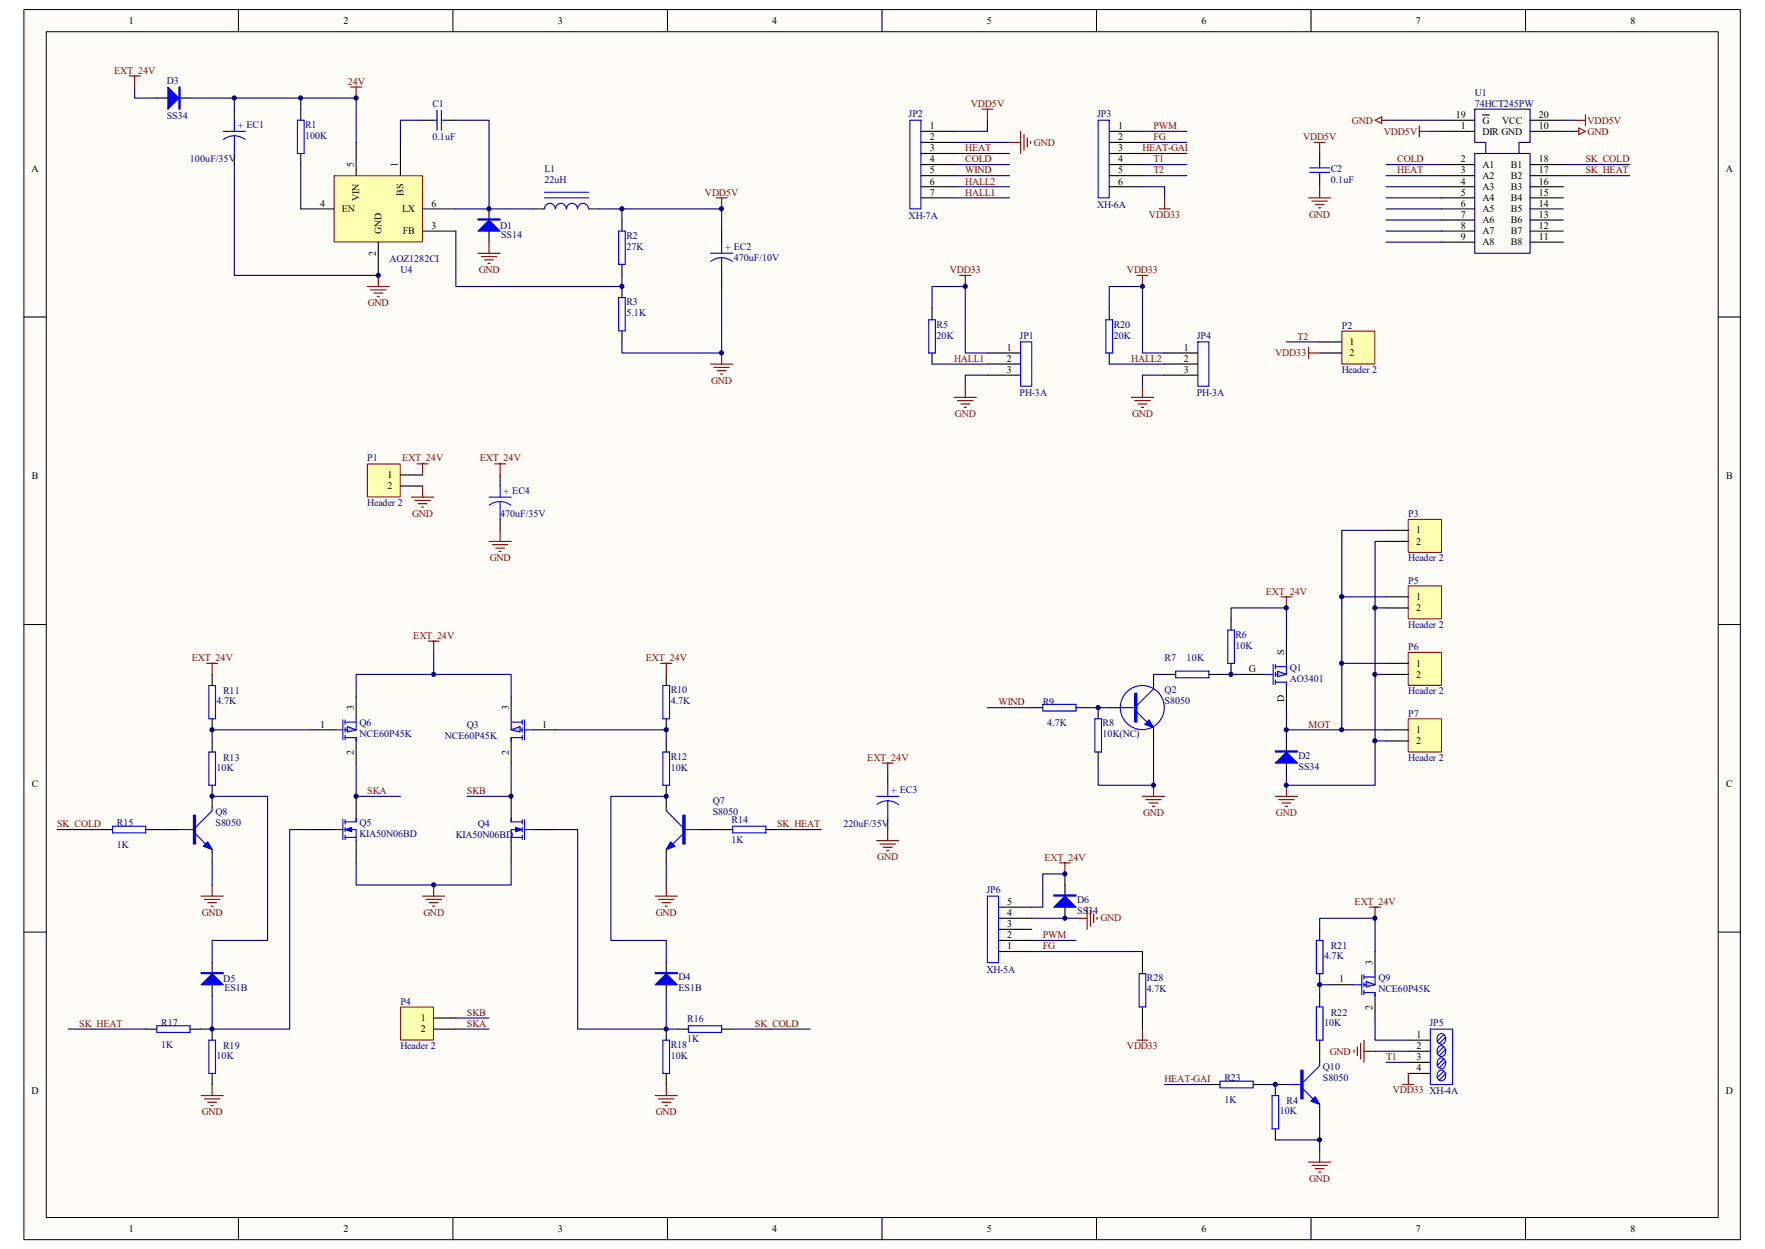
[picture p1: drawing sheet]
<svg xmlns="http://www.w3.org/2000/svg" width="297mm" height="210mm" viewBox="0 0 297 210" stroke-linecap="round" stroke-linejoin="round" font-family="sans-serif">
<path d="M4.1 1.7h288.8v206.7h-288.8z" fill="#fffcf8"/>
<path d="M4 1.6h288.9v206.8h-288.9z" fill="none" stroke="#000" stroke-width=".17"/>
<path d="M7.8 5.4h281.3v199.3h-281.3z" fill="#fffcf8"/>
<g fill="none" stroke="#000" stroke-width=".17">
<path d="M7.8 5.3h281.3v199.4h-281.3zM40.1 1.6v3.7M76.2 1.6v3.7M112.3 1.6v3.7M148.4 1.6v3.7M184.5 1.6v3.7M220.6 1.6v3.7M256.7 1.6v3.7M4 53.3h3.7M289.2 53.3h3.7M4 105h3.7M289.2 105h3.7"/>
<path d="M4 156.7h3.7M289.2 156.7h3.7M40.1 204.7v3.7M76.2 204.7v3.7M112.3 204.7v3.7M148.4 204.7v3.7M184.5 204.7v3.7M220.6 204.7v3.7M256.7 204.7v3.7"/>
</g>
<path d="M52.5 139.5h3.7M59.9 133.9v3.7M86 133.9v3.7M89.7 139.5h3.8M59.9 141.4v3.7M86 141.4v3.7" fill="none" stroke="#000" stroke-width=".19"/>
<g fill="none" stroke="#00f" stroke-width=".19">
<path d="M56.2 139.5h1.5M57.7 137.8v3.4M58.1 139.5h1.8v1.9M58.1 137.8v.8M58.1 139.1v.8M59.9 137.6v.6h-1.8M86 137.6v.6h1.9M87.9 139.5h-1.9v1.9M87.9 137.8v.8M87.9 139.1v.8M88.3 139.5h1.4M88.3 137.8v3.4"/>
<path d="M58.1 140.8h1.8M58.1 140.4v.8M86 140.8h1.9M87.9 140.4v.8"/>
</g>
<g fill="#00f" stroke="#00f" stroke-width=".17">
<path d="M58.1 139.5l1.1-.4v.8z"/>
<path d="M86.8 139.1l1.1 .4-1.1 .4z"/>
</g>
<path d="M59.9 117.1v-3.7h26.1v3.7" fill="none" stroke="#000080" stroke-width=".19"/>
<path d="M72 107.8h1.9M73 107.8v1.9M71.1 150.7h3.7M71.7 151.2h2.6M72.2 151.8h1.5M72.8 152.4h.4M73 148.8v1.9" fill="none" stroke="#800000" stroke-width=".19"/>
<path d="M61.8 78.1h5.6v5.5h-5.6z" fill="#ffffb0"/>
<path d="M61.8 78h5.6v5.6h-5.6z" fill="none" stroke="#800000" stroke-width=".17"/>
<path d="M67.4 79.9h3.7M84.2 79.9v1.8M67.4 81.7h3.7M84.2 87.3v1.9" fill="none" stroke="#000" stroke-width=".19"/>
<g fill="none" stroke="#800000" stroke-width=".19">
<path d="M70.2 78h1.8M71.1 78v1.9M83.2 78h1.9M84.2 78v1.9M69.2 83.6h3.8M69.8 84.1h2.6M70.4 84.7h1.5M70.9 85.3h.4M71.1 81.7v1.9M82.3 91h3.7M82.9 91.6h2.6M83.4 92.2h1.5"/>
<path d="M84 92.7h.3M84.2 89.2v1.8"/>
</g>
<path d="M73 109.7v3.7" fill="none" stroke="#000080" stroke-width=".19"/>
<path d="M82.3 83.6h3.7M84.2 84.3l1.1 .3 .7 .4M84.2 84.3l-.8 .1-1.1 .5M84.2 81.7v1.9M84.2 84.3v3" fill="none" stroke="#00f" stroke-width=".19"/>
<path d="M67.4 169.4h5.5v5.5h-5.5z" fill="#ffffb0"/>
<path d="M67.4 169.3h5.5v5.6h-5.5z" fill="none" stroke="#800000" stroke-width=".17"/>
<path d="M26.4 16.5h1.8M30.1 16.5h1.9M73 171.2h3.7M73 173h3.7" fill="none" stroke="#000" stroke-width=".19"/>
<path d="M76.7 171.2h5.6M76.7 173h5.6" fill="none" stroke="#000080" stroke-width=".19"/>
<g fill="#00f" stroke="#00f" stroke-width=".19">
<path d="M28.2 14.6l1.9 1.9-1.9 1.9z"/>
<path d="M30.1 14.6h.2v3.8h-.2z" fill-rule="evenodd"/>
</g>
<path d="M56.3 29.6h14.8v11.1h-14.8z" fill="#ffffb0"/>
<path d="M56.2 29.5h14.9v11.2h-14.9z" fill="none" stroke="#800000" stroke-width=".17"/>
<g fill="none" stroke="#000" stroke-width=".19">
<path d="M39.4 18.4v1.8M50.6 18.4v1.8M39.4 25.8v1.9M50.6 35.1h5.6M50.6 25.8v1.9M59.9 23.9v5.6M67.4 23.9v5.6M71.1 35.1h5.6M71.1 38.9h5.6M71.1 20.2h1.9M74.8 20.2h1.9M82.3 35.1v1.9"/>
<path d="M82.3 38.9v1.8M89.7 35.1h1.9M99.1 35.1h1.8M104.7 37v1.9M121.4 38.9v1.8M63.7 40.7v5.6M104.7 44.4v1.9M104.7 48.2v1.8M104.7 55.6v1.9M121.4 46.3v1.9M59.9 117.1v3.8M52.5 122.7h3.7"/>
<path d="M59.9 124.6v3.7"/>
</g>
<g fill="none" stroke="#00f" stroke-width=".19">
<path d="M73.5 18.5v3.4M74.3 18.5v3.4M37.6 22.1h3.7M39.4 22.8l1.2 .3 .6 .4M39.4 22.8l-.8 .1-1 .5M39.4 20.2v1.9M39.4 22.8v3M50.1 20.2h1.1v5.6h-1.1zM73 20.2h.5M74.3 20.2h.5M91.6 35.1a.91 .91 0 0 1 .9-.9 .91 .91 0 0 1 .9 .9M91.6 33.3h7.5"/>
<path d="M91.6 32.3h7.5M93.5 35.1a.9 .9 0 0 1 .9-.9 .9 .9 0 0 1 .9 .9M95.3 35.1a.91 .91 0 0 1 1-.9 .91 .91 0 0 1 .9 .9M97.2 35.1a.91 .91 0 0 1 .9-.9 .91 .91 0 0 1 .9 .9M104.1 38.9h1.1v5.5h-1.1zM104.1 50h1.1v5.6h-1.1zM119.6 42.6h3.7M121.4 43.3l1.2 .3 .6 .4M121.4 43.3l-.8 .1-1 .5M121.4 40.7v1.9M121.4 43.3v3M56.2 122.7h1.5"/>
<path d="M57.7 121v3.4M58.1 124h1.8v.6M58.1 121.4h1.8M58.1 121v.8M58.1 122.3v.8M58.1 123.7v.7M59.9 120.9v1.8h-1.8"/>
</g>
<g fill="none" stroke="#000080" stroke-width=".19">
<path d="M22.7 14.6v1.9h3.7M32 16.5h7.4v1.9M39.4 16.5h20.5v7.4M50.6 16.5v1.9M39.4 27.7v18.6h24.3M50.6 27.7v7.4M71.1 20.2h-3.7v3.7M76.7 20.2h5.6v14.9M76.7 38.9v9.3h28v-1.9M76.7 35.1h13M100.9 35.1h3.8v1.9M104.7 35.1h16.7v3.8"/>
<path d="M121.4 48.2v11.2h-16.7v-1.9"/>
</g>
<g fill="#00f" stroke="#00f" stroke-width=".19">
<path d="M80.4 38.9l1.9-1.9 1.9 1.9z"/>
<path d="M80.4 36.8h3.8v.2h-3.8z" fill-rule="evenodd"/>
</g>
<g fill="none" stroke="#800000" stroke-width=".19">
<path d="M21.7 12.8h1.9M22.7 12.8v1.8M59 14.6h1.9M59.9 14.6v1.9M120.5 33.3h1.9M121.4 33.3v1.8M61.8 48.2h3.7M62.4 48.7h2.6M62.9 49.3h1.5M63.5 49.9h.3M63.7 46.3v1.9M80.4 42.6h3.8"/>
<path d="M81 43.1h2.6M81.5 43.7h1.5M82.1 44.3h.4M82.3 40.7v1.9M121.4 59.4v1.8M119.6 61.2h3.7M120.1 61.8h2.6M120.7 62.3h1.5M121.2 62.9h.4"/>
</g>
<path d="M58.4 122.2l1.5 .5-1.5 .4z" fill="#c0c0c0" stroke="#00f" stroke-width=".19"/>
<path d="M86 117.1v3.8M86 124.6v3.7M89.7 122.7h3.8" fill="none" stroke="#000" stroke-width=".19"/>
<path d="M86 120.9v1.8h1.9M86 121.4h1.9M87.9 124h-1.9v.6M87.9 121v.8M87.9 122.3v.8M87.9 123.7v.7M88.3 122.7h1.4M88.3 121v3.4" fill="none" stroke="#00f" stroke-width=".19"/>
<path d="M86 122.7l1.5-.5v.9z" fill="#c0c0c0" stroke="#00f" stroke-width=".19"/>
<g fill="none" stroke="#000080" stroke-width=".19">
<path d="M248.2 18.4h9.3v5.5h-1.9v1.9h1.9v16.8h-9.3v-16.8h1.8v-1.9h-1.8zM233.3 37h9.3M233.3 38.9h9.3M233.3 20.2h9.3M233.3 35.1h9.3M233.3 33.3h9.3M233.3 31.4h9.3M233.3 29.5h9.3M233.3 27.7h9.3M240.7 22.1h1.9M250 25.8h5.6M263.1 20.2h1.8"/>
<path d="M263.1 22.1h1.8M263.1 29.5h11.2M263.1 27.7h11.2M233.3 40.7h9.3M166.2 119h7.4M182.9 119h3.8M194.1 113.4h1.9M205.3 113.4h3.7M216.5 119v5.6M9.6 139.5h7.5M26.4 139.5h1.8M35.7 133.9h9.3v24.2h-9.3v3.8"/>
<path d="M52.5 122.7h-16.8v1.9M52.5 139.5h-3.8v33.5h-13M59.9 128.3v5.6h7.5M86 128.3v5.6h-7.4M93.5 122.7h18.6v1.9M93.5 139.5h3.7v33.5h14.9M112.1 133.9h-9.3v24.2h9.3v3.8M119.6 139.5h1.8M130.7 139.5h7.5M35.7 145.1v3.7M59.9 145.1v3.7h26.1v-3.7M112.1 145.1v3.7"/>
<path d="M11.5 173h13M35.7 167.4v5.6h-1.9M112.1 167.4v5.6h1.9M123.3 173h13"/>
</g>
<g fill="none" stroke="#800000" stroke-width=".19">
<path d="M266.8 19.3v1.9M220.2 33.3h3.7M220.8 33.8h2.6M221.1 23.9h1.9M221.3 34.4h1.5M221.9 34.9h.4M222.1 23.9v1.9M222.1 31.4v1.9M231.4 20.2l1.1-.5v1.1zM232.5 20.2h.8M238.8 22.1h1.9M238.8 21.2v1.8"/>
<path d="M264.9 20.2h1.9M264.9 22.1h.8M265.7 21.5l1.1 .6-1.1 .5zM34.8 111.5h1.8M35.7 111.5v1.9M111.2 111.5h1.8M112.1 111.5v1.9M192.3 133.9h3.7M192.8 134.5h2.6M193.4 135h1.5M193.9 135.6h.4M194.1 132v1.9"/>
<path d="M214.6 133.9h3.7M215.2 134.5h2.6M215.7 135h1.5M216.3 135.6h.4M216.5 132v1.9M33.8 150.7h3.8M34.4 151.2h2.6M35 151.8h1.4M35.5 152.4h.4M35.7 148.8v1.9M110.2 150.7h3.8M110.8 151.2h2.6"/>
<path d="M111.4 151.8h1.5M111.9 152.4h.4M112.1 148.8v1.9M33.8 184.2h3.8M34.4 184.8h2.6M35 185.3h1.4M35.5 185.9h.4M35.7 182.4v1.8M110.2 184.2h3.8M110.8 184.8h2.6M111.4 185.3h1.5M111.9 185.9h.4"/>
<path d="M112.1 182.4v1.8"/>
</g>
<g fill="none" stroke="#000" stroke-width=".19">
<path d="M249.5 19.3h1.1M222.1 25.8v1.9M222.1 29.5v1.9M242.6 22.1h5.6M242.6 27.7h5.6M242.6 29.5h5.6M242.6 31.4h5.6M242.6 33.3h5.6M242.6 35.1h5.6M242.6 37h5.6M242.6 38.9h5.6M242.6 20.2h5.6"/>
<path d="M257.5 22.1h5.6M257.5 27.7h5.6M257.5 29.5h5.6M257.5 31.4h5.6M257.5 33.3h5.6M257.5 35.1h5.6M257.5 37h5.6M257.5 38.9h5.6M257.5 20.2h5.6M242.6 40.7h5.6M257.5 40.7h5.6M35.7 113.4v1.9"/>
<path d="M112.1 113.4v1.9M173.6 119h1.9M181.1 119h1.8M184.8 119v1.9M186.7 119h1.8M194.1 113.4v1.9M196 113.4h1.8M203.4 113.4h1.9M207.2 104.1v1.8M207.2 111.5v1.9M209 113.4h3.8M216.5 107.8v3.7"/>
<path d="M216.5 115.3v3.7M17.1 139.5h1.8M24.5 139.5h1.9M28.2 139.5h1.9M35.7 120.9v1.8M35.7 124.6v1.8M35.7 132v3.8M112.1 120.9v1.8M112.1 124.6v1.8M112.1 132v3.8M117.7 139.5h1.9M121.4 139.5h1.9"/>
<path d="M128.9 139.5h1.8M184.8 126.4v1.9M194.1 122.7v1.9M216.5 124.6v1.8M216.5 128.3v1.9M35.7 143.2v1.9M112.1 143.2v1.9M24.5 173h1.9M32 173h1.8M35.7 161.9v1.8M35.7 165.6v1.8M35.7 173v1.9"/>
<path d="M112.1 161.9v1.8M112.1 165.6v1.8M112.1 173v1.9M114 173h1.8M121.4 173h1.9M35.7 180.5v1.9M112.1 180.5v1.9"/>
</g>
<g fill="none" stroke="#00f" stroke-width=".19">
<path d="M220.4 29h3.3M220.4 28.2h3.3M222.1 27.7v.5M222.1 29v.5M35.1 115.3h1.2v5.6h-1.2zM111.6 115.3h1.1v5.6h-1.1zM175.5 118.4h5.6v1.2h-5.6zM188.5 119h2.8M191.3 119.7l1.7 1.7M194.1 115.3v.5l-2.8 2.8M197.8 112.8h5.6v1.2h-5.6zM206.6 105.9h1.1v5.6h-1.1z"/>
<path d="M212.8 113.4h1.4M214.2 111.7v3.4M214.6 114.7h1.9v.6M214.6 112.1h1.9M214.6 111.7v.8M214.6 113v.8M214.6 114.3v.8M216.5 111.5v1.9h-1.9M18.9 138.9h5.6v1.2h-5.6zM30.1 139.5h2.8M35.1 126.4h1.2v5.6h-1.2zM35.7 135.8v.5l-2.8 2.8"/>
<path d="M111.6 126.4h1.1v5.6h-1.1zM112.1 135.8v.5l2.8 2.8M114.9 139.5h2.8M123.3 138.9h5.6v1.2h-5.6zM184.2 120.9h1.2v5.5h-1.2zM194.1 122.3v.4M32.9 140.2l1.7 1.7M35.7 142.8v.4M112.1 142.8v.4M114.9 140.2l-1.7 1.7M26.4 172.5h5.6v1.1h-5.6zM35.1 174.9h1.2v5.6h-1.2z"/>
<path d="M111.6 174.9h1.1v5.6h-1.1zM115.8 172.5h5.6v1.1h-5.6z"/>
<circle cx="192.2" cy="119" r="3.7"/>
</g>
<g fill="#00f" stroke="#00f" stroke-width=".19">
<path d="M35.7 163.7l1.9 1.9h-3.8z"/>
<path d="M35 141.5l.7 1.3-1.5-.5z"/>
<path d="M110.2 165.6l1.9-1.9 1.9 1.9z"/>
<path d="M112.9 141.5l.7 .8-1.5 .5z"/>
<path d="M193.4 121l.7 1.3-1.5-.5z"/>
<path d="M214.6 128.3l1.9-1.9 1.8 1.9z"/>
<path d="M33.8 163.5h3.8v.2h-3.8z" fill-rule="evenodd"/>
<path d="M32.5 137.1h.4v4.8h-.4z" fill-rule="evenodd"/>
<path d="M110.2 163.5h3.8v.2h-3.8z" fill-rule="evenodd"/>
<path d="M114.9 137.1h.4v4.8h-.4z" fill-rule="evenodd"/>
<path d="M190.9 116.6h.4v4.8h-.4z" fill-rule="evenodd"/>
<path d="M214.6 126.3h3.7v.1h-3.7z" fill-rule="evenodd"/>
</g>
<path d="M215 112.8l1.5 .6-1.5 .4z" fill="#c0c0c0" stroke="#00f" stroke-width=".19"/>
<path d="M207.2 104.1v-1.9h9.3v5.6M194.1 124.6v7.4h-9.3v-3.7" fill="none" stroke="#000080" stroke-width=".19"/>
<path d="M215.5 100.4h1.9M216.5 100.4v1.8" fill="none" stroke="#800000" stroke-width=".19"/>
<path d="M237 120.9h5.6v5.5h-5.6z" fill="#ffffb0"/>
<path d="M237 120.9h5.6v5.5h-5.6z" fill="none" stroke="#800000" stroke-width=".17"/>
<path d="M155 22.1h5.6M155 23.9h5.6M155 25.8h5.6M155 27.7h5.6M155 29.5h5.6M155 31.4h5.6M155 33.3h5.6M233.3 122.7h3.7M233.3 124.6h3.7" fill="none" stroke="#000" stroke-width=".19"/>
<path d="M160.6 25.8h9.3M160.6 27.7h9.3M160.6 31.4h9.3M160.6 23.9h9.3M160.6 29.5h9.3M160.6 33.3h9.3M166.2 20.2v1.9h-5.6M216.5 122.7h16.8" fill="none" stroke="#000080" stroke-width=".19"/>
<path d="M153.1 20.2h1.9v14.9h-1.9z" fill="none" stroke="#00f" stroke-width=".19"/>
<path d="M165.2 18.4h1.9M166.2 18.4v1.8M169.9 23.9h1.9M171.8 22.1v3.7M172.3 22.6v2.7M172.9 23.2v1.5M173.4 23.8v.3" fill="none" stroke="#800000" stroke-width=".19"/>
<path d="M237 109.7h5.6v5.5h-5.6z" fill="#ffffb0"/>
<path d="M237 109.7h5.6v5.5h-5.6z" fill="none" stroke="#800000" stroke-width=".17"/>
<path d="M233.3 111.5h3.7M233.3 113.4h3.7" fill="none" stroke="#000" stroke-width=".19"/>
<path d="M237 98.6h5.6v5.5h-5.6z" fill="#ffffb0"/>
<path d="M237 98.5h5.6v5.6h-5.6z" fill="none" stroke="#800000" stroke-width=".17"/>
<path d="M233.3 100.4h3.7M233.3 102.2h3.7" fill="none" stroke="#000" stroke-width=".19"/>
<path d="M237 87.4h5.6v5.5h-5.6z" fill="#ffffb0"/>
<path d="M237 87.3h5.6v5.6h-5.6z" fill="none" stroke="#800000" stroke-width=".17"/>
<g fill="none" stroke="#000" stroke-width=".19">
<path d="M156.8 51.9v1.9M156.8 59.4v1.8M166.2 59.4h5.6M186.7 51.9v1.9M186.7 59.4v1.8M196 59.4h5.6M166.2 61.2h5.6M166.2 63.1h5.6M196 61.2h5.6M196 63.1h5.6M233.3 89.2h3.7M233.3 91h3.7"/>
<path d="M231.4 160v3.7M223.9 165.6h3.8M231.4 167.4v3.8M237 174.9h3.7M237 176.8h3.7M237 178.6h3.7M237 180.5h3.7"/>
</g>
<path d="M156.8 51.9v-3.7h5.6v11.2h3.8M186.7 51.9v-3.7h5.6v11.2h3.7M156.8 61.2h9.4M166.2 63.1h-3.8v1.8M186.7 61.2h9.3M196 63.1h-3.7v1.8M233.3 89.2h-7.5v33.5M233.3 91h-1.9v11.2M225.8 100.4h7.5M225.8 111.5h7.5M233.3 102.2h-1.9v11.2h1.9M233.3 124.6h-1.9v7.4h-14.9v-1.8" fill="none" stroke="#000080" stroke-width=".19"/>
<g fill="none" stroke="#00f" stroke-width=".19">
<path d="M156.3 53.8h1.1v5.6h-1.1zM171.8 57.5h1.8v7.4h-1.8zM186.1 53.8h1.1v5.6h-1.1zM201.6 57.5h1.8v7.4h-1.8zM227.7 165.6h1.5M229.2 163.9v3.4M229.5 166.9h1.9v.5M229.5 164.3h1.9M229.5 163.9v.8M229.5 165.2v.8M229.5 166.5v.8M231.4 163.7v1.9h-1.9"/>
<path d="M240.7 173h3.7v9.4h-3.7zM242 174.1a.72 .72 0 0 1 .9-.2 .72 .72 0 0 1 .4 .8 .75 .75 0 0 1-.7 .9 .75 .75 0 0 1-.8-.9zM242 176.1a.72 .72 0 0 1 .9-.2 .72 .72 0 0 1 .4 .8 .75 .75 0 0 1-.7 1 .75 .75 0 0 1-.8-1zM242 178.2a.72 .72 0 0 1 .9-.2 .72 .72 0 0 1 .4 .8 .75 .75 0 0 1-.7 .9 .75 .75 0 0 1-.8-.9zM242.9 174l-1.1 1.1M242.9 176l-1.1 1.1M242.9 178.1l-1.1 1.1M243.3 174.3l-1.1 1.2M243.3 176.4l-1.1 1.1M243.3 178.4l-1.1 1.2M242 180.2a.72 .72 0 0 1 .9-.2 .72 .72 0 0 1 .4 .8 .75 .75 0 0 1-.7 1 .75 .75 0 0 1-.8-1zM242.9 180.1l-1.1 1.1"/>
<path d="M243.3 180.5l-1.1 1.1"/>
</g>
<g fill="none" stroke="#800000" stroke-width=".19">
<path d="M161.5 46.3h1.9M162.4 46.3v1.9M191.3 46.3h1.9M192.3 46.3v1.9M160.6 66.8h3.7M161.1 67.4h2.6M161.7 67.9h1.5M162.2 68.5h.4M162.4 64.9v1.9M190.4 66.8h3.7M190.9 67.4h2.7M191.5 67.9h1.5"/>
<path d="M192.1 68.5h.3M192.3 64.9v1.9M230.5 152.5h1.8M231.4 152.5v1.9"/>
</g>
<path d="M229.9 165l1.5 .6-1.5 .4z" fill="#c0c0c0" stroke="#00f" stroke-width=".19"/>
<path d="M227.8 176.6v.4M228.4 176v1.5M229 175.5v2.6M229.5 174.9v3.7M229.5 176.8h1.9M220.2 195.4h3.7M220.8 196h2.6M221.3 196.5h1.5M221.9 197.1h.4M222.1 193.5v1.9" fill="none" stroke="#800000" stroke-width=".19"/>
<path d="M222.1 156.3v1.8M222.1 163.7v1.9M222.1 167.4v1.9M222.1 174.9v3.7M203.4 182.4h1.9M210.9 182.4h1.9M214.6 189.8v1.9M216.5 182.4h-1.9v1.8M222.1 186.1v1.8" fill="none" stroke="#000" stroke-width=".19"/>
<path d="M221.5 158.1h1.1v5.6h-1.1zM221.5 169.3h1.1v5.6h-1.1zM222.1 178.6v.6l-2.8 2.8M205.3 181.8h5.6v1.1h-5.6zM214.1 184.2h1.1v5.6h-1.1zM216.5 182.4h2.8M219.3 183.1l1.7 1.7M222.1 185.7v.4" fill="none" stroke="#00f" stroke-width=".19"/>
<path d="M231.4 113.4v11.2M222.1 156.3v-1.9h9.3v5.6M223.9 165.6h-1.8v1.8M231.4 171.2v3.7h5.6M231.4 176.8h5.6M233.3 178.6h3.7M196 182.4h7.4M212.8 182.4h1.8M222.1 187.9v3.8h-7.5M222.1 191.7v1.8" fill="none" stroke="#000080" stroke-width=".19"/>
<g fill="#00f" stroke="#00f" stroke-width=".19">
<path d="M220.6 185.2l.7-.8 .8 1.3z"/>
<path d="M218.9 179.9h.4v4.9h-.4z" fill-rule="evenodd"/>
</g>
<path d="M225.8 55.7h5.6v5.5h-5.6z" fill="#ffffb0"/>
<path d="M225.8 55.7h5.6v5.5h-5.6z" fill="none" stroke="#800000" stroke-width=".17"/>
<g fill="none" stroke="#000" stroke-width=".19">
<path d="M186.7 22.1h5.6M186.7 23.9h5.6M186.7 25.8h5.6M186.7 27.7h5.6M186.7 29.5h5.6M186.7 31.4h5.6M222.1 57.5h3.7M222.1 59.4h3.7M149.4 130.2v1.8M149.4 137.6v1.9M168 160h5.6M168 158.1h5.6"/>
<path d="M168 156.3h5.6M168 154.4h5.6M168 152.5h5.6M179.2 148.8v1.9M179.2 152.5v1.9M192.3 160v3.7M192.3 169.3v3.7"/>
</g>
<path d="M192.3 31.4h3.7v1.9M192.3 29.5h7.4M192.3 27.7h7.4M192.3 25.8h7.4M192.3 22.1h7.4M192.3 23.9h7.4M216.5 57.5h5.6M173.6 154.4h7.5M173.6 158.1h7.5M173.6 160h18.7M179.2 148.8v-1.9h-3.7v5.6h-1.9" fill="none" stroke="#000080" stroke-width=".19"/>
<g fill="none" stroke="#800000" stroke-width=".19">
<path d="M195 35.1h1.9M196 33.3v1.8M220.2 58.4v1.9M220.2 59.4h1.9M148.5 128.3h1.8M149.4 128.3v1.9M149.4 139.5v1.9M147.5 141.4h3.8M148.1 141.9h2.6M148.6 142.5h1.5M149.2 143h.4M178.3 145.1h1.8"/>
<path d="M179.2 145.1v1.8M181.1 154.4h1.8M182.9 152.5v3.8M183.5 153.1v2.6M184 153.7v1.4M184.6 154.2v.4M191.3 174.9h1.9M192.3 173v1.9M236 182.4h1.9M237 180.5v1.9"/>
</g>
<path d="M184.8 20.2h1.9v13.1h-1.9zM147.5 133.9h3.8M149.4 134.6l1.1 .3 .7 .4M149.4 134.6l-.8 .2-1 .5M149.4 132v1.9M149.4 134.6v3M166.2 150.7h1.8v11.2h-1.8zM191.7 163.7h1.1v5.6h-1.1z" fill="none" stroke="#00f" stroke-width=".19"/>
<g fill="#00f" stroke="#00f" stroke-width=".19">
<path d="M179.2 150.7l1.9 1.8h-3.8z"/>
<path d="M177.3 150.5h3.8v.2h-3.8z" fill-rule="evenodd"/>
</g>
<g fill="#000080" stroke="#000080" stroke-width=".17">
<circle cx="35.7" cy="173" r=".35"/>
<circle cx="35.7" cy="133.9" r=".35"/>
<circle cx="35.7" cy="122.7" r=".35"/>
<circle cx="39.4" cy="16.5" r=".35"/>
<circle cx="50.6" cy="16.5" r=".35"/>
<circle cx="59.9" cy="133.9" r=".35"/>
<circle cx="59.9" cy="16.5" r=".35"/>
<circle cx="63.6" cy="46.3" r=".35"/>
<circle cx="73" cy="148.8" r=".35"/>
<circle cx="73" cy="113.4" r=".35"/>
<circle cx="82.3" cy="35.1" r=".35"/>
<circle cx="86" cy="133.9" r=".35"/>
<circle cx="104.6" cy="48.2" r=".35"/>
<circle cx="104.6" cy="35.1" r=".35"/>
<circle cx="112.1" cy="173" r=".35"/>
<circle cx="112.1" cy="133.9" r=".35"/>
<circle cx="112.1" cy="122.7" r=".35"/>
<circle cx="121.4" cy="59.3" r=".35"/>
<circle cx="121.4" cy="35.1" r=".35"/>
<circle cx="162.4" cy="48.2" r=".35"/>
<circle cx="179.2" cy="154.4" r=".35"/>
<circle cx="179.2" cy="146.9" r=".35"/>
<circle cx="184.8" cy="119" r=".35"/>
<circle cx="192.2" cy="48.2" r=".35"/>
<circle cx="194.1" cy="132" r=".35"/>
<circle cx="207.1" cy="113.4" r=".35"/>
<circle cx="214.6" cy="182.3" r=".35"/>
<circle cx="216.4" cy="132" r=".35"/>
<circle cx="216.4" cy="122.7" r=".35"/>
<circle cx="216.4" cy="102.2" r=".35"/>
<circle cx="222.1" cy="191.7" r=".35"/>
<circle cx="222.1" cy="165.6" r=".35"/>
<circle cx="225.8" cy="122.7" r=".35"/>
<circle cx="225.8" cy="111.5" r=".35"/>
<circle cx="225.8" cy="100.3" r=".35"/>
<circle cx="231.4" cy="154.4" r=".35"/>
<circle cx="231.4" cy="124.6" r=".35"/>
<circle cx="231.4" cy="113.4" r=".35"/>
<circle cx="231.4" cy="102.2" r=".35"/>
</g>
<g font-size="1.7">
<text x="21.7" y="4">1</text>
<text x="57.8" y="4">2</text>
<text x="93.9" y="4">3</text>
<text x="130" y="4">4</text>
<text x="166.1" y="4">5</text>
<text x="202.2" y="4">6</text>
<text x="238.3" y="4">7</text>
<text x="274.4" y="4">8</text>
<text x="156.5" y="21.7">1</text>
<text x="156.5" y="23.6">2</text>
<text x="188.2" y="21.7">1</text>
<text x="188.2" y="23.6">2</text>
<text x="245" y="19.9">19</text>
<text x="245.8" y="21.7">1</text>
<text x="249.5" y="22.6">DIR GND</text>
<text x="249.5" y="20.8">G</text>
<text x="252.8" y="20.8">VCC</text>
<text x="259" y="21.7">10</text>
<text x="259" y="19.9">20</text>
<text x="5.3" y="28.9">A</text>
<text x="59.5" y="28.1" transform="rotate(-90 59.5 28.1)">5</text>
<text x="67" y="28.1" transform="rotate(-90 67 28.1)">1</text>
<text x="156.5" y="25.4">3</text>
<text x="156.5" y="27.3">4</text>
<text x="156.5" y="29.2">5</text>
<text x="188.2" y="25.4">3</text>
<text x="188.2" y="27.3">4</text>
<text x="188.2" y="29.2">5</text>
<text x="245.8" y="27.3">2</text>
<text x="245.8" y="29.2">3</text>
<text x="249.5" y="28.2">A1</text>
<text x="254.3" y="28.2">B1</text>
<text x="259" y="29.2">17</text>
<text x="259" y="27.3">18</text>
<text x="290.4" y="28.9">A</text>
<text x="53.9" y="34.8">4</text>
<text x="57.5" y="35.7">EN</text>
<text x="60.5" y="33.8" transform="rotate(-90 60.5 33.8)">VIN</text>
<text x="67.6" y="35.7">LX</text>
<text x="67.9" y="32.9" transform="rotate(-90 67.9 32.9)">BS</text>
<text x="72.6" y="34.8">6</text>
<text x="156.5" y="31">6</text>
<text x="156.5" y="32.9">7</text>
<text x="188.2" y="31">6</text>
<text x="245.8" y="31">4</text>
<text x="245.8" y="32.9">5</text>
<text x="245.8" y="34.8">6</text>
<text x="249.5" y="30.1">A2</text>
<text x="249.5" y="32">A3</text>
<text x="249.5" y="33.8">A4</text>
<text x="249.5" y="35.7">A5</text>
<text x="254.3" y="35.7">B5</text>
<text x="254.3" y="33.8">B4</text>
<text x="254.3" y="32">B3</text>
<text x="254.3" y="30.1">B2</text>
<text x="259" y="34.8">14</text>
<text x="259" y="32.9">15</text>
<text x="259" y="31">16</text>
<text x="64.2" y="39.4" transform="rotate(-90 64.2 39.4)">GND</text>
<text x="67.8" y="39.4">FB</text>
<text x="72.6" y="38.5">3</text>
<text x="245.8" y="36.6">7</text>
<text x="245.8" y="38.5">8</text>
<text x="245.8" y="40.3">9</text>
<text x="249.5" y="37.5">A6</text>
<text x="249.5" y="39.4">A7</text>
<text x="249.5" y="41.3">A8</text>
<text x="254.3" y="41.3">B8</text>
<text x="254.3" y="39.4">B7</text>
<text x="254.3" y="37.5">B6</text>
<text x="259" y="40.3">11</text>
<text x="259" y="38.5">12</text>
<text x="259" y="36.6">13</text>
<text x="63.2" y="43.1" transform="rotate(-90 63.2 43.1)">2</text>
<text x="169.4" y="59">1</text>
<text x="199.2" y="59">1</text>
<text x="227.1" y="58">1</text>
<text x="227.1" y="59.9">2</text>
<text x="169.4" y="60.8">2</text>
<text x="169.4" y="62.7">3</text>
<text x="199.2" y="60.8">2</text>
<text x="199.2" y="62.7">3</text>
<text x="5.3" y="80.6">B</text>
<text x="65.2" y="80.4">1</text>
<text x="65.2" y="82.3">2</text>
<text x="290.5" y="80.6">B</text>
<text x="238.3" y="89.7">1</text>
<text x="238.3" y="91.6">2</text>
<text x="238.3" y="100.9">1</text>
<text x="238.3" y="102.8">2</text>
<text x="210.1" y="113">G</text>
<text x="216.1" y="110.1" transform="rotate(-90 216.1 110.1)">S</text>
<text x="238.3" y="112.1">1</text>
<text x="238.3" y="114">2</text>
<text x="59.5" y="119.4" transform="rotate(-90 59.5 119.4)">3</text>
<text x="85.6" y="119.4" transform="rotate(-90 85.6 119.4)">3</text>
<text x="216.1" y="118" transform="rotate(-90 216.1 118)">D</text>
<text x="53.9" y="122.3">1</text>
<text x="91.2" y="122.3">1</text>
<text x="238.3" y="123.3">1</text>
<text x="238.3" y="125.1">2</text>
<text x="59.5" y="126.9" transform="rotate(-90 59.5 126.9)">2</text>
<text x="85.6" y="126.9" transform="rotate(-90 85.6 126.9)">2</text>
<text x="5.3" y="132.3">C</text>
<text x="290.5" y="132.3">C</text>
<text x="169.5" y="155.9">3</text>
<text x="169.5" y="154">4</text>
<text x="169.5" y="152.1">5</text>
<text x="169.5" y="159.6">1</text>
<text x="169.5" y="157.7">2</text>
<text x="225.3" y="165.2">1</text>
<text x="231" y="162.2" transform="rotate(-90 231 162.2)">3</text>
<text x="70.8" y="171.7">1</text>
<text x="70.8" y="173.6">2</text>
<text x="231" y="169.8" transform="rotate(-90 231 169.8)">2</text>
<text x="238.4" y="174.5">1</text>
<text x="238.4" y="176.4">2</text>
<text x="238.4" y="178.3">3</text>
<text x="5.3" y="184">D</text>
<text x="238.4" y="180.1">4</text>
<text x="290.4" y="184">D</text>
<text x="21.7" y="207.1">1</text>
<text x="57.8" y="207.1">2</text>
<text x="93.9" y="207.1">3</text>
<text x="130" y="207.1">4</text>
<text x="166.1" y="207.1">5</text>
<text x="202.2" y="207.1">6</text>
<text x="238.3" y="207.1">7</text>
<text x="274.4" y="207.1">8</text>
</g>
<g font-size="1.7" fill="#800000">
<text x="19.2" y="12.4">EXT_24V</text>
<text x="58.5" y="14.2">24V</text>
<text x="163.4" y="17.9">VDD5V</text>
<text x="194.1" y="21.7">PWM</text>
<text x="194.1" y="23.6">FG</text>
<text x="219.3" y="23.6">VDD5V</text>
<text x="227.5" y="20.8">GND</text>
<text x="232.9" y="22.6">VDD5V</text>
<text x="267.2" y="20.8">VDD5V</text>
<text x="267.2" y="22.6">GND</text>
<text x="162.4" y="27.3">COLD</text>
<text x="162.4" y="29.2">WIND</text>
<text x="162.4" y="25.4">HEAT</text>
<text x="174" y="24.5">GND</text>
<text x="192.2" y="25.4">HEAT-GAI</text>
<text x="194.1" y="29.2">T2</text>
<text x="194.1" y="27.3">T1</text>
<text x="235.1" y="29.2">HEAT</text>
<text x="235.1" y="27.3">COLD</text>
<text x="266.8" y="29.2">SK_HEAT</text>
<text x="266.8" y="27.3">SK_COLD</text>
<text x="118.6" y="32.9">VDD5V</text>
<text x="162.4" y="32.9">HALL1</text>
<text x="162.4" y="31">HALL2</text>
<text x="193.3" y="36.6">VDD33</text>
<text x="220.3" y="36.6">GND</text>
<text x="80.6" y="45.9">GND</text>
<text x="159.8" y="45.9">VDD33</text>
<text x="189.6" y="45.9">VDD33</text>
<text x="61.9" y="51.5">GND</text>
<text x="214.6" y="59.9">VDD33</text>
<text x="218.4" y="57.1">T2</text>
<text x="119.7" y="64.5">GND</text>
<text x="160.6" y="60.8">HALL1</text>
<text x="190.4" y="60.8">HALL2</text>
<text x="160.7" y="70.1">GND</text>
<text x="190.5" y="70.1">GND</text>
<text x="67.6" y="77.6">EXT_24V</text>
<text x="80.7" y="77.6">EXT_24V</text>
<text x="69.3" y="86.9">GND</text>
<text x="82.4" y="94.4">GND</text>
<text x="213" y="100">EXT_24V</text>
<text x="69.5" y="107.4">EXT_24V</text>
<text x="32.3" y="111.2">EXT_24V</text>
<text x="108.7" y="111.2">EXT_24V</text>
<text x="168" y="118.6">WIND</text>
<text x="220.2" y="122.3">MOT</text>
<text x="145.9" y="127.9">EXT_24V</text>
<text x="61.8" y="133.5">SKA</text>
<text x="78.6" y="133.5">SKB</text>
<text x="192.4" y="137.2">GND</text>
<text x="214.7" y="137.2">GND</text>
<text x="9.6" y="139.1">SK_COLD</text>
<text x="130.8" y="139.1">SK_HEAT</text>
<text x="147.6" y="144.7">GND</text>
<text x="175.8" y="144.7">EXT_24V</text>
<text x="34" y="154">GND</text>
<text x="71.2" y="154">GND</text>
<text x="110.4" y="154">GND</text>
<text x="185.2" y="154.9">GND</text>
<text x="227.9" y="152.1">EXT_24V</text>
<text x="175.5" y="157.7">PWM</text>
<text x="175.5" y="159.6">FG</text>
<text x="13.3" y="172.6">SK_HEAT</text>
<text x="78.6" y="172.6">SKA</text>
<text x="78.6" y="170.8">SKB</text>
<text x="127" y="172.6">SK_COLD</text>
<text x="189.6" y="176.4">VDD33</text>
<text x="223.8" y="177.3">GND</text>
<text x="233.3" y="178.3">T1</text>
<text x="196" y="182">HEAT-GAI</text>
<text x="234.4" y="183.8">VDD33 XH-4A</text>
<text x="34" y="187.5">GND</text>
<text x="110.4" y="187.5">GND</text>
<text x="220.3" y="198.7">GND</text>
</g>
<g font-size="1.7" fill="#000080">
<text x="28.1" y="14.1">D3</text>
<text x="72.8" y="17.9">C1</text>
<text x="248.2" y="16.1">U1</text>
<text x="248.2" y="17.9">74HCT245PW</text>
<text x="28.1" y="20">SS34</text>
<text x="40" y="21.7">+ EC1</text>
<text x="51.4" y="21.5">R1</text>
<text x="51.4" y="23.4">100K</text>
<text x="72.8" y="23.6">0.1uF</text>
<text x="152.9" y="19.6">JP2</text>
<text x="184.6" y="19.6">JP3</text>
<text x="32" y="27.3">100uF/35V</text>
<text x="91.6" y="29">L1</text>
<text x="223.9" y="29">C2</text>
<text x="91.6" y="30.8">22uH</text>
<text x="184.6" y="34.9">XH-6A</text>
<text x="223.9" y="30.8">0.1uF</text>
<text x="84.2" y="38.5">D1</text>
<text x="84.3" y="40">SS14</text>
<text x="105.4" y="40.1">R2</text>
<text x="105.4" y="42">27K</text>
<text x="152.9" y="36.8">XH-7A</text>
<text x="65.5" y="44.1">AOZ1282CI</text>
<text x="67.4" y="45.9">U4</text>
<text x="122" y="42.2">+ EC2</text>
<text x="123.5" y="43.9">470uF/10V</text>
<text x="105.4" y="51.4">R3</text>
<text x="105.4" y="53.2">5.1K</text>
<text x="157.6" y="55.1">R5</text>
<text x="157.6" y="56.9">20K</text>
<text x="171.6" y="56.9">JP1</text>
<text x="187.4" y="55.1">R20</text>
<text x="187.4" y="56.9">20K</text>
<text x="201.4" y="56.9">JP4</text>
<text x="225.8" y="55.2">P2</text>
<text x="225.8" y="62.7">Header 2</text>
<text x="171.6" y="66.6">PH-3A</text>
<text x="201.4" y="66.6">PH-3A</text>
<text x="61.8" y="77.6">P1</text>
<text x="84.7" y="83.2">+ EC4</text>
<text x="61.8" y="85">Header 2</text>
<text x="84.2" y="86.9">470uF/35V</text>
<text x="237" y="86.9">P3</text>
<text x="237" y="94.4">Header 2</text>
<text x="237" y="98.1">P5</text>
<text x="207.9" y="107.2">R6</text>
<text x="237" y="105.6">Header 2</text>
<text x="196" y="111.2">R7</text>
<text x="199.7" y="111.2">10K</text>
<text x="207.9" y="109.1">10K</text>
<text x="217" y="112.8">Q1</text>
<text x="237" y="109.3">P6</text>
<text x="36.4" y="118.4">4.7K</text>
<text x="37.5" y="116.8">R11</text>
<text x="112.9" y="116.5">R10</text>
<text x="112.9" y="118.4">4.7K</text>
<text x="175.5" y="118.6">R9</text>
<text x="196" y="116.5">Q2</text>
<text x="196" y="118.4">S8050</text>
<text x="217" y="114.7">AO3401</text>
<text x="237" y="116.8">Header 2</text>
<text x="60.5" y="122.1">Q6</text>
<text x="60.5" y="124">NCE60P45K</text>
<text x="74.8" y="124.2">NCE60P45K</text>
<text x="78.6" y="122.3">Q3</text>
<text x="176.2" y="122.1">4.7K</text>
<text x="185.5" y="122.1">R8</text>
<text x="185.5" y="124">10K(NC)</text>
<text x="237" y="120.5">P7</text>
<text x="36.4" y="129.6">10K</text>
<text x="37.5" y="127.9">R13</text>
<text x="112.9" y="127.7">R12</text>
<text x="112.9" y="129.6">10K</text>
<text x="218.5" y="127.6">D2</text>
<text x="218.5" y="129.4">SS34</text>
<text x="237" y="127.9">Header 2</text>
<text x="36.3" y="137.1">Q8</text>
<text x="119.9" y="135.2">Q7</text>
<text x="119.9" y="137.1">S8050</text>
<text x="149.9" y="133.5">+ EC3</text>
<text x="19.7" y="138.9">R15</text>
<text x="19.7" y="142.7">1K</text>
<text x="36.3" y="138.9">S8050</text>
<text x="60.5" y="138.9">Q5</text>
<text x="60.5" y="140.8">KIA50N06BD</text>
<text x="76.7" y="141">KIA50N06BD</text>
<text x="80.4" y="139.1">Q4</text>
<text x="123.1" y="138.3">R14</text>
<text x="123.1" y="141.7">1K</text>
<text x="141.9" y="139.1">220uF/35V</text>
<text x="166" y="150.1">JP6</text>
<text x="181.3" y="151.8">D6</text>
<text x="181.3" y="153.6">SS34</text>
<text x="222.8" y="161.3">4.7K</text>
<text x="223.9" y="159.6">R21</text>
<text x="37.5" y="165.2">D5</text>
<text x="37.8" y="166.7">ES1B</text>
<text x="114.2" y="164.8">D4</text>
<text x="114.2" y="166.7">ES1B</text>
<text x="166" y="163.5">XH-5A</text>
<text x="193" y="165">R28</text>
<text x="193" y="166.9">4.7K</text>
<text x="231.9" y="165">Q9</text>
<text x="231.9" y="166.9">NCE60P45K</text>
<text x="27.1" y="172.5">R17</text>
<text x="67.4" y="168.9">P4</text>
<text x="115.7" y="171.9">R16</text>
<text x="222.8" y="172.5">10K</text>
<text x="223.9" y="170.8">R22</text>
<text x="240.5" y="172.5">JP5</text>
<text x="27.1" y="176.2">1K</text>
<text x="36.4" y="178.1">10K</text>
<text x="37.5" y="176.4">R19</text>
<text x="67.4" y="176.4">Header 2</text>
<text x="112.9" y="176.2">R18</text>
<text x="112.9" y="178.1">10K</text>
<text x="115.7" y="175.3">1K</text>
<text x="222.6" y="179.9">Q10</text>
<text x="206" y="181.8">R23</text>
<text x="206" y="185.5">1K</text>
<text x="216.5" y="185.7">R4</text>
<text x="222.6" y="181.8">S8050</text>
<text x="215.3" y="187.4">10K</text>
</g>
</svg>
